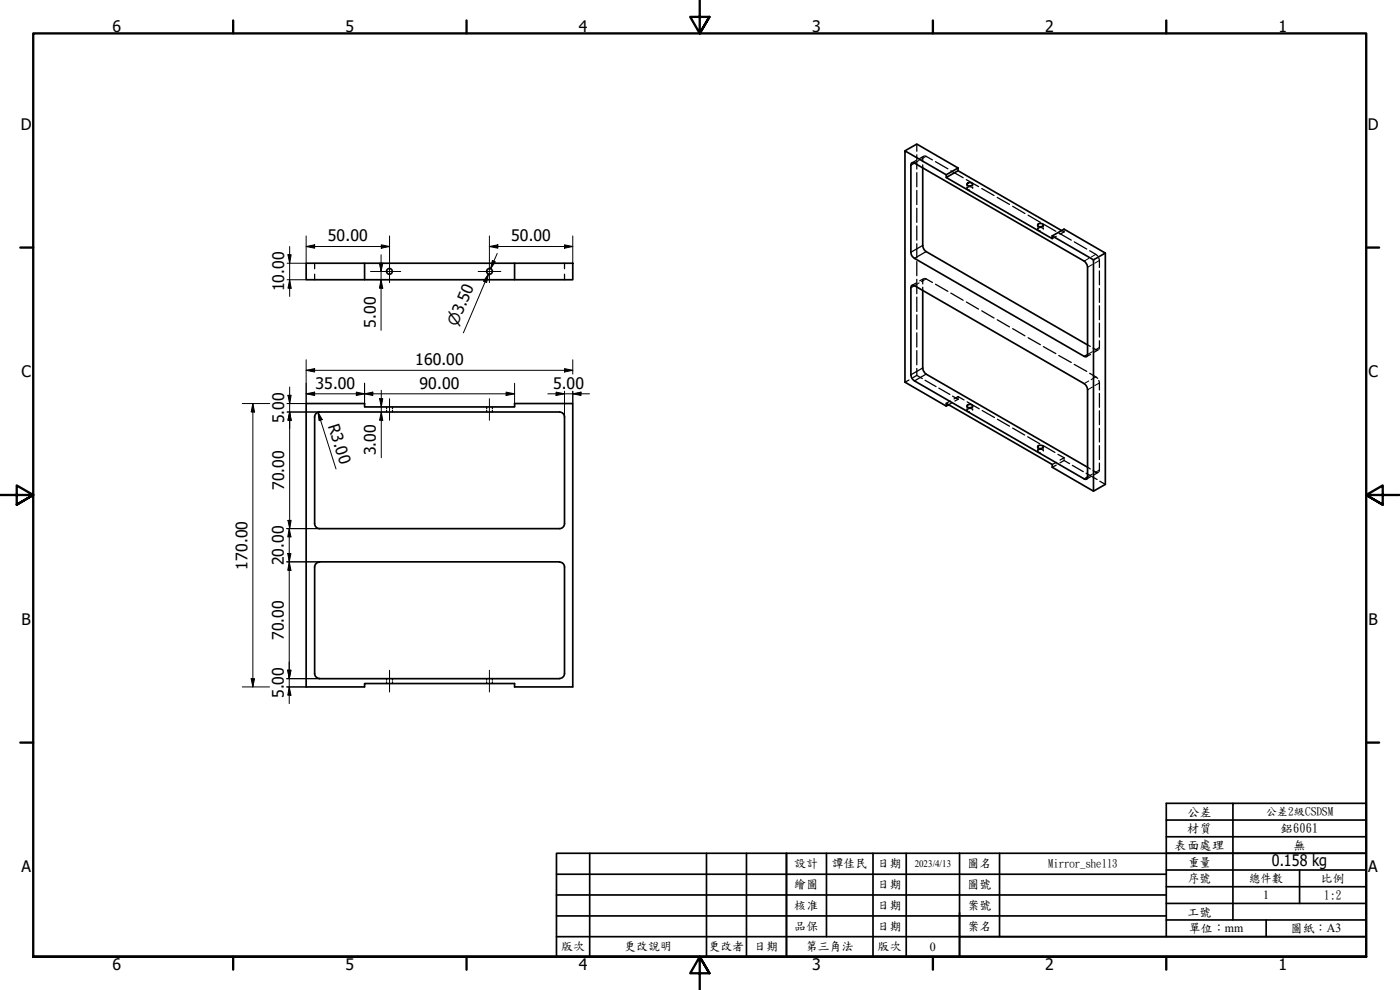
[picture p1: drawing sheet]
<svg xmlns="http://www.w3.org/2000/svg" width="420mm" height="297mm" viewBox="0 0 420 297" stroke-linecap="round" stroke-linejoin="round" font-family="sans-serif">
<!-- layer: Hidden (ISO) -->
<g fill="none" stroke="#000" stroke-width=".38">
<path d="M274.9 48.2l-1.2 .7M275.1 43.2v2.2M275.1 46.5v4.2M275.1 51.8v4.3M275.1 57.1v4.3M276.9 49.5v.9M277.1 47l-.2 1.5M277.2 46.8l-1.2 .7M277.5 46.8l2.3 1.2M280.7 48.5l3.8 2.2M285.4 51.2l3.7 2.1M290 53.9l3.7 2.1"/>
<path d="M290.2 55.3v.4M290.2 56.1v.4M291.8 56.2l-.7-.2-.9 .4 .1 .4 .7 .2M291.9 55.3v.4M291.9 56.1v.4M294.6 56.6l3.7 2.1M299.3 59.2l3.7 2.1M94.4 79v1.6M169.4 79v1.6M275.1 62.5v4.2M275.1 67.8v4.3M275.1 73.1v4.3"/>
<path d="M275.1 78.5v4.2M303.9 61.9l3.7 2.2M308.5 64.6l3.7 2.1M311.4 67.5v.4M311.4 68.4v.4M313 68.5l-.6-.3-.7 .2-.3 .4 .8 .5M313.1 67.5v.4M313.1 68.4v.4M313.1 67.2l3.8 2.2M317 70.9l-1.2 .7M317.8 69.9l3.7 2.2M318.6 69.2l.2 .1"/>
<path d="M319.1 69.5l.2 .1M319.3 68.8v.2M319.3 69.3v.3M319.3 69.6l-1.2 .7M322.4 72.6l3.7 2.1M327 75.2l2.4 1.6M329.8 77.5l.1 2.7M94.4 82.3v1.6M169.4 82.3v1.6M274.9 84.9l-1.2 .7M275.1 83.8v4.3M275.1 89.1v4.4"/>
<path d="M275.1 94.5v4.3M275.1 99.9v4.2M276.9 86.2v.9M277.1 83.8l-.2 1.4M277.2 83.6l-1.2 .7M277.5 83.6l2.3 1.2M280.7 85.3l3.8 2.1M285.4 87.9l3.7 2.2M290 90.6l3.7 2.2M294.6 93.3l3.7 2.1M299.3 95.9l3.7 2.2M303.9 98.6l3.7 2.2"/>
<path d="M329.9 81.3v4.2M329.9 86.5v4.2M329.9 91.7v4.2M329.9 97v4.1M272.8 114l-1.2 .7M275.1 112.6l1.7 1M275.1 112.6l-1.2 .7M275.1 105.2v4.3M275.1 110.5v2.1M277.6 114.1l3.3 1.9M281.7 116.4l3.4 1.9M285.9 118.9l1.6 .9"/>
<path d="M287.5 119.8l-.9 .5M287.5 119v.2M287.5 119.6v.2M287.5 119l-1.2 .7M287.5 119l1.8 1M308.5 101.3l3.7 2.1M313.1 104l3.8 2.1M317.8 106.7l3.7 2.1M322.4 109.3l3.7 2.1M326.4 103.5l.8 .4M327 112l2.4 1.5M327.3 106.3l-1.2 .7"/>
<path d="M328 104.4l1.4 .6M329.6 105l-1.2 .6M329.8 114.2l.1 2.8M329.9 102.2l-.1 2.6M329.9 118v4.2M116 122.1v.5M116 123.1v.5M117.8 122.1v.5M117.8 123.1v.5M146 122.1v.5M146 123.1v.5M147.8 122.1v.5"/>
<path d="M147.8 123.1v.5M285.2 120.3l-1.2 .7M285.6 120.9l-.9 .6M290.2 121.8v.4M290.2 122.7v.3M290.3 120.6l3.6 2.1M291.8 122.8l-.7-.3-.9 .4 .1 .4 .7 .3M291.9 121.8v.4M291.9 122.7v.3M294.8 123.2l3.6 2.1M299.3 125.8l3.7 2.1M303.9 128.4l3.6 2.1"/>
<path d="M308.4 131l3.6 2.1M311.4 134.1v.4M311.4 134.9v.4M313 135.1l-.6-.3a.73 .73 0 0 0-1 .6l.8 .4M313 133.7l3.6 2M313.1 134.1v.4M313.1 134.9v.4M317 139.6l-1.2 .6M317 138.7l-1.2 .7M317.5 136.3l1.8 1M319.3 138.2l-1.2 .7M319.3 137.3l-1.2 .7"/>
<path d="M319.3 137.3v.4M319.3 137.9v.3M319.3 138.2l1.7 .9M321.8 139.6l3.3 1.9M329.9 138.9l-.1 2.6M329.9 123.2v4.2M329.9 128.5v4.1M329.9 133.7v4.2M325.9 142l3.3 1.9M326.4 140.2l.8 .5M327.3 143.1l-1.2 .6M328 141.1l1.4 .7"/>
<path d="M329.6 141.7l-1.2 .7M330.1 144.4l1.6 .9M116 203.6v.5M116 204.6v.5M117.8 203.6v.5M117.8 204.6v.5M146 203.6v.5M146 204.6v.5M147.8 203.6v.5M147.8 204.6v.5"/>
</g>
<!-- layer: Visible (ISO) -->
<g fill="none" stroke="#000" stroke-width=".51">
<path d="M271.6 45.3l3.5-2.1 12.4 7.2M273.6 48.9h.8l51.3 29.7 .5 .8 .2 .8v26.1a.61 .61 0 0 1-.3 .7 .61 .61 0 0 1-.7-.1l-51-29.4-.6-.6-.4-1.2v-26.1zM276.9 50.4v23.2l.2 .9 .5 .7 48.8 28.3M284 52.4l-12.4-7.1v69.4l12.4 7.1M287.5 50.4l-3.5 2v.9l31.8 18.3v-.8M287.5 50.4v.8l-3.5 2.1M287.5 51.2l31.1 18M290.2 55.1l.9-.3 .8 .4a.9 .9 0 0 1-.9 .6 .9 .9 0 0 1-.8-.7zM109.4 79h62.5v4.9h-62.5zM109.4 79h-17.5v4.9h17.5M154.4 79v4.9M311.7 67.2l1-.1 .4 .4a.85 .85 0 0 1-.9 .6 .85 .85 0 0 1-.7-.7z"/>
<path d="M315.8 70.8l12.4 7.2v69.4M315.8 70.8l3.5-2 12.4 7.1-3.5 2.1M331.7 75.9v69.4l-3.5 2.1-12.4-7.2v-.8l-31.8-18.4v.8l.7-.3M273.6 85.7h.8l51.3 29.7 .5 .7 .2 .9v26.1l-.2 .6h-.8l-51-29.4-.6-.6-.4-1.3v-26.1zM276.9 87.1v23.3l.2 .8 .5 .8 48.8 28.2M91.9 121.1h17.5v1h45v-1h17.5v85h-17.5v-1h-45v1h-17.5zM94.4 125.1v32a1.49 1.49 0 0 0 1.5 1.5h72a1.49 1.49 0 0 0 1.5-1.5v-32M94.4 125.1a1.49 1.49 0 0 1 1.5-1.5h72a1.49 1.49 0 0 1 1.5 1.5M290.2 121.7l.9-.4 .8 .5a.9 .9 0 0 1-.9 .6 .9 .9 0 0 1-.8-.7zM311.7 133.7h1l.4 .3a.85 .85 0 0 1-.9 .6 .85 .85 0 0 1-.7-.7zM94.4 170.1v32M95.9 168.6h72"/>
<path d="M95.9 168.6a1.49 1.49 0 0 0-1.5 1.5M167.9 168.6a1.49 1.49 0 0 1 1.5 1.5M169.4 170.1v32M94.4 202.1a1.49 1.49 0 0 0 1.5 1.5M95.9 203.6h72M169.4 202.1a1.49 1.49 0 0 1-1.5 1.5"/>
<circle cx="116.9" cy="81.4" r=".86"/>
<circle cx="146.9" cy="81.4" r=".86"/>
</g>
<!-- layer: Hidden Narrow (ISO) -->
<g fill="none" stroke="#000" stroke-width=".3">
<path d="M275.8 48.1l-1.4 .8M277.9 46.9l-1.4 .8M326.8 77.5l-1.4 .8M327.9 79.4l-1.5 .8M328.9 76.3l-1.4 .8M329.9 78.2l-1.4 .8M275.8 84.9l-1.4 .8M277.9 83.7l-1.4 .8M326.8 114.3l-1.4 .8M327.9 105.5l-1.5 .8M327.9 116.1l-1.5 .9M328.9 113.1l-1.4 .8"/>
<path d="M329.9 104.3l-1.4 .8M329.9 114.9l-1.4 .8M327.9 142.2l-1.5 .9M329.9 141l-1.4 .8"/>
</g>
<!-- layer: Visible Narrow (ISO) -->
<path d="M274.4 48.9l-1 .7M276.9 73.6l-3.5 2.1M277.9 75.5l-3.5 2M274.4 85.7l-1 .6M276.9 110.4l-3.5 2M277.9 112.3l-3.5 2M326.4 106.3l-1 .6M326.4 143.1l-1 .6" fill="none" stroke="#000" stroke-width=".38"/>
<!-- layer: Border (ISO) -->
<g fill="none" stroke="#000" stroke-width=".7">
<path d="M70 6.1v3.9M140 6.1v3.9M210 0v10l-2.9-4.9h5.8l-2.9 4.9 2.9-4.9M280 6.1v3.9M350 6.1v3.9M6.1 74.3h3.9M410 74.3h3.9M0 148.5h10l-5-2.8v5.7l5-2.9-5 2.9M420 148.5h-10l5-2.8v5.7l-5-2.9 5 2.9M6.1 222.8h3.9M410 222.8h3.9M10 287.1v-277.1h400v277.1h-400h400"/>
<path d="M70 287.1v3.8M140 287.1v3.8M212.9 292l-2.9-4.9 2.9 4.9h-5.8l2.9-4.9v9.9M280 287.1v3.8M350 287.1v3.8"/>
</g>
<!-- layer: Title (ISO) -->
<g fill="none" stroke="#000" stroke-width=".51">
<path d="M167 256h69v31.1h-69zM177 256v31.1M212 256v31.1M224 256v31.1M248 256v25M262 256v31.1M272 256v31.1M288 256h122M288 256h-52v31.1h52v-13.3M288 256v25h122v-25M300 256v25M350 246h60v10h-60z"/>
<path d="M350 256v25M350 251.1h60M370 241h-20v5M410 246v-5h-40v35M167 274.8h183M167 268.5h183M167 262.3h183M350 271.1h60M350 261h60M350 266.1h60M350 276h60M380 276v5"/>
<path d="M390 261v10.1M167 281h121M288 281h122v6.1h-122z"/>
</g>
<!-- layer: Dimension (ISO) -->
<g fill="none" stroke="#000" stroke-width=".3">
<path d="M86.4 76.4h1l-.5 2.6zM86.9 74v14.9M91.9 74l2.5-.5v1zM91.9 70.8v8.2h-5.7M91.9 74h25M113.9 79h1l-.5 2.5zM114.4 76.4v22.7M114.4 73.5l2.5 .5-2.5 .5zM116.9 70.8v7.3M146.9 74l2.5-.5v1zM146.9 74h25M146.9 70.8v7.3"/>
<path d="M147.8 78.2l.9 .3-1.4 2.1zM149.2 76.1l-1.9 4.5M169.4 73.5l2.5 .5-2.5 .5zM171.9 70.8v8.2M86.2 83.9h5.7M86.9 83.9l.5 2.6h-1zM111.2 81.5h2.3M114.4 83.9l.5 2.6h-1zM145.6 84.6l1-2.3-7.5 17.6M146.6 82.3l-.6 2.5-.9-.4zM86.4 118.6h1l-.5 2.5zM86.9 116.1v42.5"/>
<path d="M91.9 111.1l2.5-.5v1zM91.9 118.2l2.5-.5v1zM91.9 107.9v13.2h-5.7M91.9 111.1h80M91.9 118.2h62.5M106.9 117.7l2.5 .5-2.5 .5zM109.4 118.2l2.5-.5v1zM109.4 115v7.1M113.9 119.6h1l-.5 2.5zM114.4 117.1v20.2M151.9 117.7l2.5 .5-2.5 .5zM154.4 115v7.1"/>
<path d="M164.4 118.2h12.5M166.9 117.7l2.5 .5-2.5 .5zM169.4 110.6l2.5 .5-2.5 .5zM169.4 117.4v7.7M171.9 118.2l2.5-.5v1zM171.9 107.9v4.4M171.9 117.4v3.7M72.7 121.1h8.3M75.9 121.1l.5 2.5h-1zM75.9 121.1v85M86.2 123.6h9.7M86.9 123.6l.5 2.5h-1z"/>
<path d="M95.4 123.7l1.3 2.2-.9 .3zM95.4 123.7l5.4 17M114.4 123.6l.5 2.5h-1zM86 158.6h9.9M86.4 156.1h1l-.5 2.5zM86.8 158.6l.5 2.5h-.9zM86.8 158.6v52.5M86 168.6h9.9M86.4 166.1h.9l-.5 2.5zM86.8 168.6l.5 2.5h-.9zM72.7 206.1h8.2M75.4 203.6h1l-.5 2.5z"/>
<path d="M86 206.1h5.9M86 203.6h9.9M86.4 201.1h.9l-.5 2.5zM86.8 206.1l.5 2.5h-.9z"/>
</g>
<g fill="#000">
<path d="M86.4 76.4h1l-.5 2.6z" fill-rule="evenodd"/>
<path d="M91.9 74l2.5-.5v1z" fill-rule="evenodd"/>
<path d="M113.9 79h1l-.5 2.5z" fill-rule="evenodd"/>
<path d="M114.4 73.5l2.5 .5-2.5 .5z" fill-rule="evenodd"/>
<path d="M147.8 78.2l.9 .3-1.4 2.1z" fill-rule="evenodd"/>
<path d="M146.9 74l2.5-.5v1z" fill-rule="evenodd"/>
<path d="M169.4 73.5l2.5 .5-2.5 .5z" fill-rule="evenodd"/>
<path d="M86.9 83.9l.5 2.6h-1z" fill-rule="evenodd"/>
<path d="M114.4 83.9l.5 2.6h-1z" fill-rule="evenodd"/>
<path d="M146.6 82.3l-.6 2.5-.9-.4z" fill-rule="evenodd"/>
<path d="M86.4 118.6h1l-.5 2.5z" fill-rule="evenodd"/>
<path d="M91.9 111.1l2.5-.5v1z" fill-rule="evenodd"/>
<path d="M91.9 118.2l2.5-.5v1z" fill-rule="evenodd"/>
<path d="M106.9 117.7l2.5 .5-2.5 .5z" fill-rule="evenodd"/>
<path d="M109.4 118.2l2.5-.5v1z" fill-rule="evenodd"/>
<path d="M113.9 119.6h1l-.5 2.5z" fill-rule="evenodd"/>
<path d="M151.9 117.7l2.5 .5-2.5 .5z" fill-rule="evenodd"/>
<path d="M166.9 117.7l2.5 .5-2.5 .5z" fill-rule="evenodd"/>
<path d="M169.4 110.6l2.5 .5-2.5 .5z" fill-rule="evenodd"/>
<path d="M171.9 118.2l2.5-.5v1z" fill-rule="evenodd"/>
<path d="M75.9 121.1l.5 2.5h-1z" fill-rule="evenodd"/>
<path d="M86.9 123.6l.5 2.5h-1z" fill-rule="evenodd"/>
<path d="M86.9 123.6l.5 2.5h-1z" fill-rule="evenodd"/>
<path d="M95.4 123.7l1.3 2.2-.9 .3z" fill-rule="evenodd"/>
<path d="M114.4 123.6l.5 2.5h-1z" fill-rule="evenodd"/>
<path d="M86.4 156.1h1l-.5 2.5z" fill-rule="evenodd"/>
<path d="M86.4 166.1h.9l-.5 2.5z" fill-rule="evenodd"/>
<path d="M86.8 158.6l.5 2.5h-.9z" fill-rule="evenodd"/>
<path d="M86.8 168.6l.5 2.5h-.9z" fill-rule="evenodd"/>
<path d="M75.4 203.6h1l-.5 2.5z" fill-rule="evenodd"/>
<path d="M86.4 201.1h.9l-.5 2.5z" fill-rule="evenodd"/>
<path d="M86.4 201.1h.9l-.5 2.5z" fill-rule="evenodd"/>
<path d="M86.8 206.1l.5 2.5h-.9z" fill-rule="evenodd"/>
</g>
<!-- layer: Centerline (ISO) -->
<path d="M116.9 119.6v6.5M146.9 119.6v6.5M116.9 201.1v6.5M146.9 201.1v6.5" fill="none" stroke="#000" stroke-width=".3"/>
<!-- layer: Center Mark (ISO) -->
<path d="M116.9 78.1v6.7M146.9 78.1v6.7M113.5 81.5h6.8M143.5 81.5h6.8" fill="none" stroke="#000" stroke-width=".3"/>
<g font-size="4.8">
<text x="33.7" y="9.6">6</text>
<text x="103.7" y="9.6">5</text>
<text x="173.7" y="9.6">4</text>
<text x="243.7" y="9.6">3</text>
<text x="313.7" y="9.6">2</text>
<text x="383.7" y="9.6">1</text>
<text x="6.2" y="38.9">D</text>
<text x="410.5" y="38.9">D</text>
<text x="98.4" y="72.4">50.00</text>
<text x="153.4" y="72.4">50.00</text>
<text x="85.3" y="87.4" transform="rotate(-90 85.3 87.4)">10.00</text>
<text x="112.8" y="98.3" transform="rotate(-90 112.8 98.3)">5.00</text>
<text x="6.4" y="113.1">C</text>
<text x="124.6" y="109.5">160.00</text>
<text x="410.7" y="113.1">C</text>
<text x="94.7" y="116.6">35.00</text>
<text x="125.9" y="116.6">90.00</text>
<text x="166" y="116.6">5.00</text>
<text x="85.3" y="127" transform="rotate(-90 85.3 127)">5.00</text>
<text x="98.4" y="127.7" transform="rotate(73 98.4 127.7)">R3.00</text>
<text x="112.8" y="136.6" transform="rotate(-90 112.8 136.6)">3.00</text>
<text x="85.3" y="147.1" transform="rotate(-90 85.3 147.1)">70.00</text>
<text x="74.3" y="170.9" transform="rotate(-90 74.3 170.9)">170.00</text>
<text x="85.2" y="169.6" transform="rotate(-90 85.2 169.6)">20.00</text>
<text x="6.4" y="187.4">B</text>
<text x="410.7" y="187.4">B</text>
<text x="85.2" y="192.1" transform="rotate(-90 85.2 192.1)">70.00</text>
<text x="85.2" y="209.5" transform="rotate(-90 85.2 209.5)">5.00</text>
<text x="6.4" y="261.7">A</text>
<text x="381.7" y="259.9">0.158 kg</text>
<text x="410.7" y="261.7">A</text>
<text x="33.7" y="290.9">6</text>
<text x="103.7" y="290.9">5</text>
<text x="173.7" y="290.9">4</text>
<text x="243.7" y="290.9">3</text>
<text x="313.7" y="290.9">2</text>
<text x="383.7" y="290.9">1</text>
</g>
<text font-size="4.6" x="137.2" y="98.2" transform="rotate(-67 137.2 98.2)">⌀3.50</text>
<g font-size="3.7">
<text x="356.2" y="244.8">公差</text>
<text x="356.2" y="249.7">材質</text>
<text x="384.3" y="249.7">鋁6061</text>
<text x="352.4" y="254.7">表面</text>
<text x="360" y="254.7">處理</text>
<text x="388.1" y="254.6">無</text>
<text x="238.4" y="260.1">設</text>
<text x="242" y="260.1">計</text>
<text x="249.6" y="260.2">譚</text>
<text x="253.2" y="260.2">佳民</text>
<text x="263.4" y="260.2">日期</text>
<text x="290.4" y="260.2">圖</text>
<text x="294" y="260.2">名</text>
<text x="356.6" y="259.7">重量</text>
<text x="238.4" y="266.6">繪圖</text>
<text x="263.4" y="266.5">日期</text>
<text x="290.4" y="266.5">圖</text>
<text x="294" y="266.5">號</text>
<text x="356.6" y="264.7">序號</text>
<text x="374.9" y="264.7">總件數</text>
<text x="379.1" y="269.8">1</text>
<text x="396.4" y="264.5">比例</text>
<text x="397.4" y="269.8">1:2</text>
<text x="238.4" y="272.7">核准</text>
<text x="263.4" y="272.7">日期</text>
<text x="290.4" y="272.8">案號</text>
<text x="356.4" y="274.7">工號</text>
<text x="238.4" y="279">品</text>
<text x="242" y="279">保</text>
<text x="263.4" y="279">日期</text>
<text x="290.4" y="279.1">案名</text>
<text x="356.8" y="279.6">單位：mm</text>
<text x="387.4" y="279.6">圖</text>
<text x="391" y="279.6">紙：A3</text>
<text x="168.4" y="285.2">版</text>
<text x="172" y="285.2">次</text>
<text x="187.3" y="285.1">更改 明</text>
<text x="194.5" y="285.1">說</text>
<text x="212.6" y="285.2">更改</text>
<text x="219.8" y="285.2">者</text>
<text x="226.4" y="285.1">日期</text>
<text x="241.8" y="285.2">第三角法</text>
<text x="263.4" y="285.2">版</text>
<text x="267" y="285.2">次</text>
<text x="279.1" y="285.3">0</text>
</g>
<g font-size="3.4">
<text x="379.9" y="244.6">公差2級CSDSM</text>
<text x="314.6" y="260.1">Mirror_shell3</text>
</g>
<text font-size="3" x="274.5" y="260.2">2023/4/13</text>
</svg>
